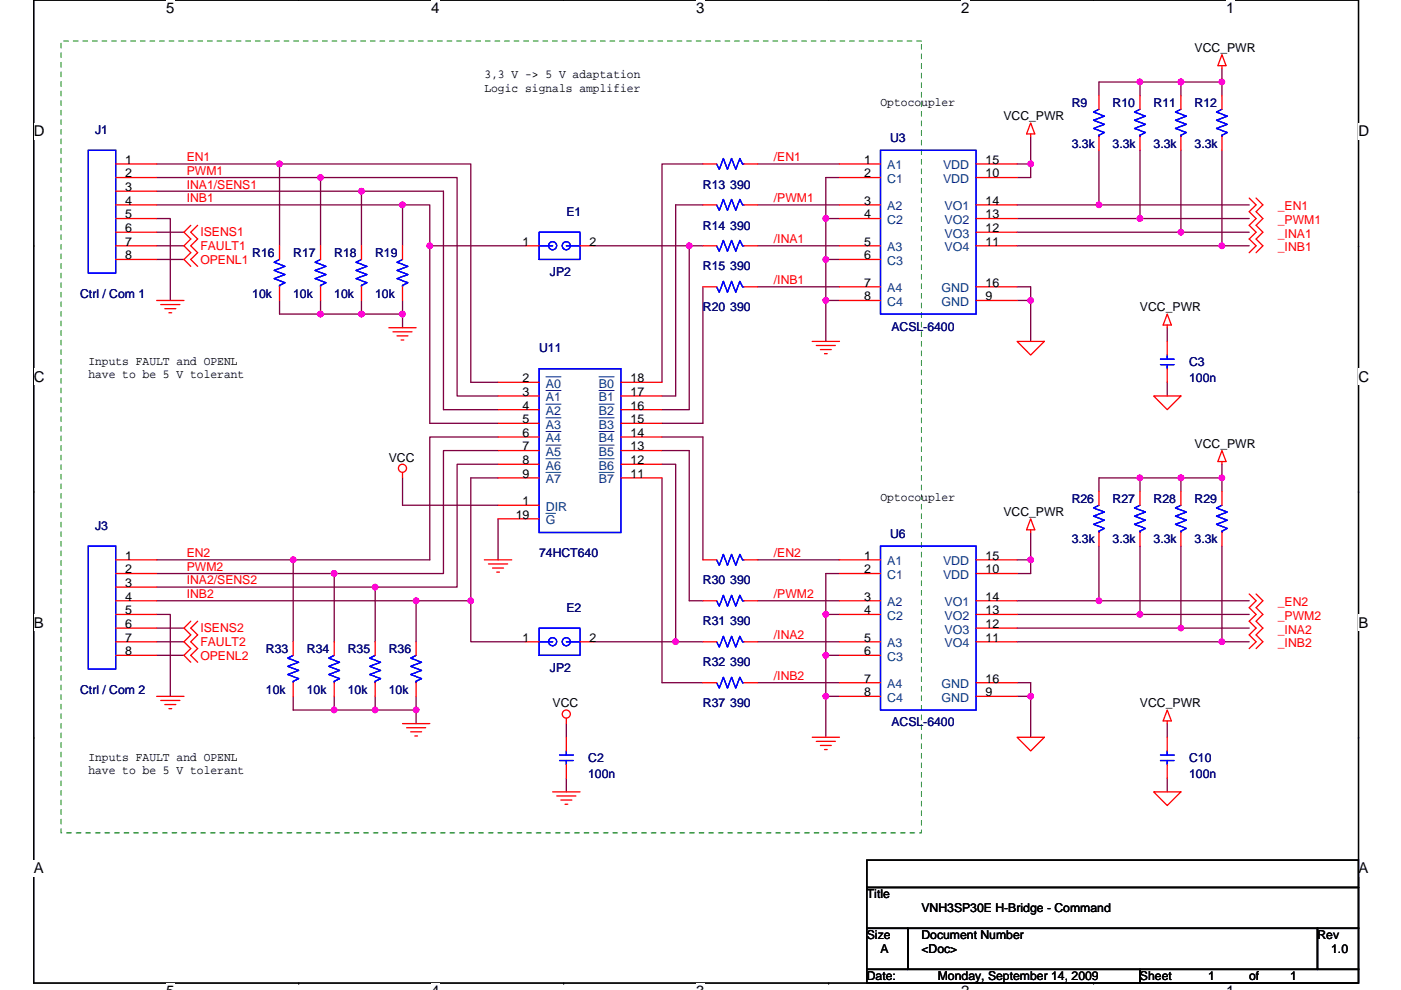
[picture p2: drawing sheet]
<svg xmlns="http://www.w3.org/2000/svg" width="297mm" height="210mm" viewBox="0 0 297 210" stroke-linecap="round" stroke-linejoin="round" font-family="sans-serif">
<path d="M7.2 0h280.8v208.5h-280.8z" fill="none" stroke="#000" stroke-width=".28"/>
<g fill="#fff">
<path d="M35.2 0h1.8v3.5h-1.8z"/>
<path d="M35.2 208.5h1.8v1.4h-1.8z"/>
</g>
<path d="M63.3 0h.1M63.3 208.5h.1" fill="none" stroke="#000" stroke-width=".28"/>
<g fill="#fff">
<path d="M91.4 0h1.8v3.5h-1.8z"/>
<path d="M91.4 208.5h1.8v1.4h-1.8z"/>
</g>
<path d="M119.5 0h.1M119.5 208.5h.1" fill="none" stroke="#000" stroke-width=".28"/>
<g fill="#fff">
<path d="M147.6 0h1.7v3.5h-1.7z"/>
<path d="M147.6 208.5h1.7v1.4h-1.7z"/>
</g>
<path d="M175.7 0h.1M175.7 208.5h.1" fill="none" stroke="#000" stroke-width=".28"/>
<g fill="#fff">
<path d="M203.8 0h1.7v3.5h-1.7z"/>
<path d="M203.8 208.5h1.7v1.4h-1.7z"/>
</g>
<path d="M231.9 0h.1M231.9 208.5h.1" fill="none" stroke="#000" stroke-width=".28"/>
<g fill="#fff">
<path d="M259.9 0h1.8v3.5h-1.8z"/>
<path d="M259.9 208.5h1.8v1.4h-1.8z"/>
<path d="M7.2 26.1h2.2v3.5h-2.2z"/>
<path d="M288 26.1h2.3v3.5h-2.3z"/>
<path d="M7.2 78.2h2.2v3.5h-2.2z"/>
<path d="M288 78.2h2.3v3.5h-2.3z"/>
</g>
<path d="M7.2 52.1h.1M288 52.1h.1" fill="none" stroke="#000" stroke-width=".28"/>
<g fill="#fff">
<path d="M7.2 130.3h2v3.5h-2z"/>
<path d="M288 130.3h2.1v3.5h-2.1z"/>
</g>
<path d="M7.2 104.3h.1M288 104.3h.1" fill="none" stroke="#000" stroke-width=".28"/>
<g fill="#fff">
<path d="M7.1 182.4h2.2v3.5h-2.2z"/>
<path d="M288 182.4h2.1v3.5h-2.1z"/>
</g>
<path d="M7.2 156.4h.1M288 156.4h.1M183.8 196.9h8.7v8.7h-8.7zM183.8 182.4h104.2v5.8h-104.2zM183.8 188.2h104.2v8.7h-104.2zM192.5 196.9h86.8v8.7h-86.8zM279.3 196.9h8.7v8.7h-8.7zM183.8 205.6h57.9v2.9h-57.9zM241.7 205.6h46.3v2.9h-46.3z" fill="none" stroke="#000" stroke-width=".28"/>
<g fill="none" stroke="#800040" stroke-width=".28">
<path d="M241.7 17.4h8.7M241.7 17.4h-8.7v2.9M241.7 17.4v2.9M250.4 17.4h8.7M250.4 17.4v2.9M259.1 17.4v2.9M259.1 14.5v2.9M33.2 34.8h26.1M33.2 37.7h34.8M59.3 34.8v17.3M59.3 34.8h40.5v46.3h5.8M68 37.7h28.9v46.3h8.7"/>
<path d="M68 37.7v14.4M149 34.8h-8.6v46.3M160.6 34.8h17.4M178 37.7h-2.9v8.7M215.6 34.8h2.9M218.5 29v5.8M218.5 34.8v2.9h-2.9M233 31.9v11.6M241.7 31.9v14.5M250.4 31.9v17.4M259.1 31.9v20.2M33.2 52.1h5.8"/>
<path d="M33.2 55h5.8M33.2 43.5h52.1M33.2 46.4h2.9v17.3M33.2 49.3h5.8M33.2 40.6h43.4M76.6 40.6v11.5M76.6 40.6h17.4v46.3h11.6M85.3 43.5h5.8v8.6M85.3 43.5v8.6M111.4 52.1h-20.3v37.7h14.5M125.9 52.1h20.2M149 52.1h-2.9v34.8h-5.7"/>
<path d="M149 43.5h-5.7v40.5h-2.9M160.6 43.5h17.4M160.6 52.1h17.4M175.1 46.4v8.6M175.1 55v8.7M175.1 46.4h2.9M175.1 55h2.9M215.6 49.3h34.8M215.6 46.4h26.1M215.6 52.1h43.5M215.6 43.5h17.4M233 43.5h31.9"/>
<path d="M241.7 46.4h23.2M250.4 49.3h14.5M259.1 52.1h5.8M59.3 63.7v2.9h8.7M68 66.6h8.6M68 63.7v2.9M76.6 66.6h8.7M76.6 63.7v2.9M85.3 66.6v2.9M85.3 63.7v2.9M149 60.8v29h-8.6M160.6 60.8h17.4"/>
<path d="M175.1 63.7v8.7M175.1 63.7h2.9M215.6 63.7h2.9M215.6 60.8h2.9v2.9M218.5 63.7v8.7M247.5 69.5v2.9M105.6 92.7h-14.5v26h-28.9M105.6 95.6h-11.6v26h-23.1M105.6 98.5h-8.7v26h-17.4M140.4 98.5h2.9v37.6M140.4 95.6h5.7v31.8h2.9M140.4 92.7h8.6v26"/>
<path d="M247.5 81.1v2.9M259.1 98.5v2.9M33.2 118.7h29v17.4M85.3 101.4v5.8h20.3M105.6 101.4h-5.8v26M105.6 110v8.7M140.4 101.4v43.4h8.6M160.6 118.7h17.4M215.6 118.7h2.9M218.5 112.9v5.8M218.5 118.7v2.9h-2.9M233 115.8v11.6"/>
<path d="M241.7 101.4h8.7M241.7 101.4h-8.7v2.9M241.7 101.4v2.9M241.7 115.8v14.5M250.4 101.4h8.7M250.4 101.4v2.9M250.4 115.8v17.4M259.1 115.8v20.3M259.1 101.4v2.9M33.2 136.1h5.8M33.2 139h5.8M33.2 121.6h37.7"/>
<path d="M33.2 127.4h55v8.7M33.2 130.3h2.9v17.4M33.2 133.2h5.8M33.2 124.5h46.3M70.9 121.6v14.5M79.5 124.5v11.6M88.2 127.4h11.6M99.8 127.4v8.7h11.6M125.9 136.1h17.4M143.3 136.1h5.7M160.6 127.4h17.4M160.6 136.1h17.4"/>
<path d="M175.1 130.3v8.7M175.1 139v8.7M175.1 130.3h2.9M175.1 139h2.9M178 121.6h-2.9v8.7M215.6 133.2h34.8M215.6 130.3h26.1M215.6 136.1h43.5M215.6 127.4h17.4M233 127.4h31.9M241.7 130.3h23.2M250.4 133.2h14.5"/>
<path d="M259.1 136.1h5.8M62.2 147.7v2.9h8.7M70.9 150.6h8.6M70.9 147.7v2.9M79.5 147.7v2.9M79.5 150.6h8.7M88.2 150.6v2.9M88.2 147.7v2.9M120.1 153.5v2.9M160.6 144.8h17.4M175.1 147.7v8.7M175.1 147.7h2.9"/>
<path d="M215.6 147.7h2.9M215.6 144.8h2.9v2.9M218.5 147.7v8.7M247.5 153.5v2.9M120.1 165.1v2.9M247.5 165.1v2.9"/>
</g>
<g fill="#f0f" stroke="#f0f" stroke-width=".28">
<circle cx="85.3" cy="66.6" r=".57"/>
<circle cx="67.9" cy="66.6" r=".57"/>
<circle cx="76.6" cy="66.6" r=".57"/>
<circle cx="59.3" cy="34.8" r=".57"/>
<circle cx="233" cy="43.4" r=".57"/>
<circle cx="241.7" cy="46.3" r=".57"/>
<circle cx="250.4" cy="49.2" r=".57"/>
<circle cx="250.4" cy="17.4" r=".57"/>
<circle cx="241.7" cy="17.4" r=".57"/>
<circle cx="259.1" cy="17.4" r=".57"/>
<circle cx="259.1" cy="52.1" r=".57"/>
<circle cx="218.5" cy="34.8" r=".57"/>
<circle cx="218.5" cy="63.7" r=".57"/>
<circle cx="175.1" cy="55" r=".57"/>
<circle cx="175.1" cy="46.3" r=".57"/>
<circle cx="175.1" cy="63.7" r=".57"/>
<circle cx="85.3" cy="43.4" r=".57"/>
<circle cx="88.2" cy="150.6" r=".57"/>
<circle cx="70.8" cy="150.6" r=".57"/>
<circle cx="79.5" cy="150.6" r=".57"/>
<circle cx="233" cy="127.4" r=".57"/>
<circle cx="241.7" cy="130.3" r=".57"/>
<circle cx="250.4" cy="133.2" r=".57"/>
<circle cx="250.4" cy="101.4" r=".57"/>
<circle cx="241.7" cy="101.4" r=".57"/>
<circle cx="259.1" cy="101.4" r=".57"/>
<circle cx="259.1" cy="136.1" r=".57"/>
<circle cx="218.5" cy="118.7" r=".57"/>
<circle cx="218.5" cy="147.7" r=".57"/>
<circle cx="79.5" cy="124.5" r=".57"/>
<circle cx="175.1" cy="139" r=".57"/>
<circle cx="175.1" cy="130.3" r=".57"/>
<circle cx="175.1" cy="147.7" r=".57"/>
<circle cx="88.2" cy="127.4" r=".57"/>
<circle cx="143.2" cy="136.1" r=".57"/>
<circle cx="146.1" cy="52.1" r=".57"/>
<circle cx="67.9" cy="37.7" r=".57"/>
<circle cx="76.6" cy="40.6" r=".57"/>
<circle cx="91.1" cy="52.1" r=".57"/>
<circle cx="62.2" cy="118.7" r=".57"/>
<circle cx="70.8" cy="121.6" r=".57"/>
<circle cx="99.8" cy="127.4" r=".57"/>
</g>
<g fill="none" stroke="#f00" stroke-width=".28">
<path d="M259.1 11.6l.8 2.3h-1.7zM259.1 13.9v.6M24.5 34.8h8.7M24.5 37.7h8.7M149 34.8h2.9M157.7 34.8h2.9M178 34.8h8.7M178 37.7h8.7M206.9 34.8h8.7M206.9 37.7h8.7M218.5 26.1l.9 2.3h-1.7zM218.5 28.4v.6"/>
<path d="M233 20.3v2.9M233 29v2.9M241.7 20.3v2.9M241.7 29v2.9M250.4 20.3v2.9M250.4 29v2.9M259.1 20.3v2.9M259.1 29v2.9M24.5 43.5h8.7M24.5 46.4h8.7M24.5 52.1h8.7M24.5 55h8.7"/>
<path d="M24.5 49.3h8.7M24.5 40.6h8.7M40.4 47.8l-1.4 1.5 1.4 1.4-1.4 1.4 1.4 1.5-1.4 1.4 1.4 1.5M41.9 47.8l-1.5 1.5 1.5 1.4-1.5 1.4 1.5 1.5-1.5 1.4 1.5 1.5M59.3 52.1v2.9M68 52.1v2.9M76.6 52.1v2.9M85.3 52.1v2.9M111.4 52.1h2.9M123 52.1h2.9M149 43.5h2.9M149 52.1h2.9"/>
<path d="M157.7 43.5h2.9M157.7 52.1h2.9M178 43.5h8.7M178 46.4h8.7M178 52.1h8.7M178 55h8.7M206.9 43.5h8.7M206.9 46.4h8.7M206.9 52.1h8.7M206.9 49.3h8.7M264.9 42l1.4 1.5-1.4 1.4 1.4 1.5-1.4 1.4 1.4 1.5-1.4 1.4 1.4 1.4-1.4 1.5M266.3 42l1.5 1.5-1.5 1.4 1.5 1.5-1.5 1.4 1.5 1.5-1.5 1.4 1.5 1.4-1.5 1.5"/>
<path d="M33.2 63.7h5.8M34.1 64.6h4M34.9 65.5h2.4M35.8 66.3h.6M59.3 60.8v2.9M68 60.8v2.9M76.6 60.8v2.9M82.4 69.5h5.8M83.3 70.4h4.1M84.2 71.2h2.3M85 72.1h.6M85.3 60.8v2.9"/>
<path d="M149 60.8h2.9M157.7 60.8h2.9M172.2 72.4h5.8M173.1 73.3h4M173.9 74.1h2.4M174.8 75h.6M178 60.8h8.7M178 63.7h8.7M206.9 60.8h8.7M206.9 63.7h8.7M215.6 72.4h5.8l-2.9 2.9zM247.5 72.4v2.9"/>
<path d="M247.5 78.2v2.9M247.5 66.6l.8 2.3h-1.7zM247.5 68.9v.6M105.6 81.1h8.7M105.6 84h8.7M105.6 86.9h8.7M105.6 89.8h8.7M105.6 92.7h8.7M105.6 95.6h8.7M105.6 98.5h8.7M131.7 81.1h8.7M131.7 84h8.7"/>
<path d="M131.7 86.9h8.7M131.7 89.8h8.7M131.7 92.7h8.7M131.7 95.6h8.7M131.7 98.5h8.7M244.6 84h5.8l-2.9 2.9zM259.1 95.6l.8 2.3h-1.7zM259.1 97.9v.6M24.5 118.7h8.7M85.3 100.2v1.2M102.7 118.7h5.8M103.6 119.6h4"/>
<path d="M105.6 101.4h8.7M105.6 110h8.7M105.6 107.2h8.7M131.7 101.4h8.7M149 118.7h2.9M157.7 118.7h2.9M178 118.7h8.7M206.9 118.7h8.7M218.5 110l.9 2.4h-1.7zM218.5 112.4v.5M233 104.3v2.9M233 112.9v2.9"/>
<path d="M241.7 104.3v2.9M241.7 112.9v2.9M250.4 104.3v2.9M250.4 112.9v2.9M259.1 104.3v2.9M259.1 112.9v2.9M24.5 136.1h8.7M24.5 121.6h8.7M24.5 124.5h8.7M24.5 127.4h8.7M24.5 130.3h8.7M24.5 133.2h8.7"/>
<path d="M24.5 139h8.7M40.4 131.8l-1.4 1.4 1.4 1.5-1.4 1.4 1.4 1.5-1.4 1.4 1.4 1.5M41.9 131.8l-1.5 1.4 1.5 1.5-1.5 1.4 1.5 1.5-1.5 1.4 1.5 1.5M62.2 136.1v2.9M70.9 136.1v2.9M79.5 136.1v2.9M88.2 136.1v2.9M104.4 120.5h2.4M105.3 121.3h.6M111.4 136.1h2.9M123 136.1h2.9M149 136.1h2.9"/>
<path d="M149 127.4h2.9M157.7 136.1h2.9M157.7 127.4h2.9M178 136.1h8.7M178 121.6h8.7M178 127.4h8.7M178 130.3h8.7M178 139h8.7M206.9 136.1h8.7M206.9 121.6h8.7M206.9 127.4h8.7M206.9 130.3h8.7"/>
<path d="M206.9 133.2h8.7M264.9 126l1.4 1.4-1.4 1.5 1.4 1.4-1.4 1.5 1.4 1.4-1.4 1.5 1.4 1.4-1.4 1.5M266.3 126l1.5 1.4-1.5 1.5 1.5 1.4-1.5 1.5 1.5 1.4-1.5 1.5 1.5 1.4-1.5 1.5M33.2 147.7h5.8M34.1 148.6h4M34.9 149.4h2.4M35.8 150.3h.6M62.2 144.8v2.9M70.9 144.8v2.9M79.5 144.8v2.9M85.3 153.5h5.8M86.2 154.3h4.1"/>
<path d="M87.1 155.2h2.3M87.9 156.1h.6M88.2 144.8v2.9M120.1 152.3v1.2M120.1 156.4v2.9M149 144.8h2.9M157.7 144.8h2.9M172.2 156.4h5.8M173.1 157.2h4M173.9 158.1h2.4M174.8 159h.6M178 144.8h8.7"/>
<path d="M178 147.7h8.7M206.9 144.8h8.7M206.9 147.7h8.7M215.6 156.4h5.8l-2.9 2.9zM247.5 156.4v2.9M247.5 150.6l.8 2.3h-1.7zM247.5 152.9v.6M117.2 168h5.8M118 168.8h4.1M118.9 169.7h2.3M119.8 170.6h.6M120.1 162.2v2.9"/>
<path d="M244.6 168h5.8l-2.9 2.9zM247.5 162.2v2.9"/>
<circle cx="85.3" cy="99.3" r=".86"/>
<circle cx="120.1" cy="151.5" r=".86"/>
</g>
<path d="M13 8.7h182.4v168h-182.4z" fill="none" stroke="#008000" stroke-width=".21" stroke-dasharray="1 1 1 1 1 1 1 1"/>
<g fill="none" stroke="#00f" stroke-width=".28">
<path d="M18.7 31.9h5.8v26h-5.8zM151.9 34.8l.6 1.1 .9-2.3 .8 2.3 .9-2.3 .9 2.3 .9-2.3 .5 1.2h.3M186.7 31.9h20.2v34.7h-20.2zM233 23.2l-1.1 .6 2.3 .8-2.3 .9 2.3 .9-2.3 .8 2.3 .9-1.2 .6v.3M241.7 23.2l-1.2 .6 2.4 .8-2.4 .9 2.4 .9-2.4 .8 2.4 .9-1.2 .6v.3M250.4 23.2l-1.2 .6 2.3 .8-2.3 .9 2.3 .9-2.3 .8 2.3 .9-1.1 .6v.3M259.1 23.2l-1.2 .6 2.3 .8-2.3 .9 2.3 .9-2.3 .8 2.3 .9-1.1 .6v.3M59.3 55l-1.2 .6 2.3 .9-2.3 .9 2.3 .8-2.3 .9 2.3 .9-1.1 .5v.3M68 55l-1.2 .6 2.3 .9-2.3 .9 2.3 .8-2.3 .9 2.3 .9-1.1 .5v.3M76.6 55l-1.1 .6 2.3 .9-2.3 .9 2.3 .8-2.3 .9 2.3 .9-1.2 .5v.3M85.3 55l-1.1 .6 2.3 .9-2.3 .9 2.3 .8-2.3 .9 2.3 .9-1.2 .5v.3M114.3 49.3h8.7v5.7h-8.7z"/>
<path d="M114.3 52.1h2.9M120.1 52.1h2.9M151.9 52.1l.6 1.2 .9-2.3 .8 2.3 .9-2.3 .9 2.3 .9-2.3 .5 1.1h.3M151.9 43.5l.6 1.1 .9-2.3 .8 2.3 .9-2.3 .9 2.3 .9-2.3 .5 1.2h.3M114.3 78.2h17.4v34.7h-17.4zM151.9 60.8l.6 1.2 .9-2.3 .8 2.3 .9-2.3 .9 2.3 .9-2.3 .5 1.1h.3M246 77.3h2.9M246 76.2h2.9M247.5 75.3v.9M247.5 77.3v.9M18.7 115.8h5.8v26.1h-5.8zM151.9 118.7l.6 1.2 .9-2.3 .8 2.3 .9-2.3 .9 2.3 .9-2.3 .5 1.1h.3"/>
<path d="M186.7 115.8h20.2v34.8h-20.2zM233 107.2l-1.1 .5 2.3 .9-2.3 .9 2.3 .8-2.3 .9 2.3 .9-1.2 .6v.2M241.7 107.2l-1.2 .5 2.4 .9-2.4 .9 2.4 .8-2.4 .9 2.4 .9-1.2 .6v.2M250.4 107.2l-1.2 .5 2.3 .9-2.3 .9 2.3 .8-2.3 .9 2.3 .9-1.1 .6v.2M259.1 107.2l-1.2 .5 2.3 .9-2.3 .9 2.3 .8-2.3 .9 2.3 .9-1.1 .6v.2M62.2 139l-1.2 .6 2.3 .9-2.3 .8 2.3 .9-2.3 .9 2.3 .8-1.1 .6v.3M70.9 139l-1.2 .6 2.3 .9-2.3 .8 2.3 .9-2.3 .9 2.3 .8-1.1 .6v.3M79.5 139l-1.1 .6 2.3 .9-2.3 .8 2.3 .9-2.3 .9 2.3 .8-1.2 .6v.3M88.2 139l-1.1 .6 2.3 .9-2.3 .8 2.3 .9-2.3 .9 2.3 .8-1.2 .6v.3M114.3 133.2h8.7v5.8h-8.7zM114.3 136.1h2.9M120.1 136.1h2.9"/>
<path d="M151.9 136.1l.6 1.2 .9-2.3 .8 2.3 .9-2.3 .9 2.3 .9-2.3 .5 1.1h.3M151.9 127.4l.6 1.2 .9-2.3 .8 2.3 .9-2.3 .9 2.3 .9-2.3 .5 1.1h.3M120.1 159.3v.8M151.9 144.8l.6 1.2 .9-2.4 .8 2.4 .9-2.4 .9 2.4 .9-2.4 .5 1.2h.3M247.5 159.3v.8M118.6 161.3h2.9M118.6 160.1h2.9M120.1 161.3v.9M246 161.3h2.9M246 160.1h2.9M247.5 161.3v.9"/>
<circle cx="117.2" cy="52.1" r=".86"/>
<circle cx="120.1" cy="52.1" r=".86"/>
<circle cx="117.2" cy="136.1" r=".86"/>
<circle cx="120.1" cy="136.1" r=".86"/>
</g>
<g fill="none" stroke="#004080" stroke-width=".21">
<path d="M115.7 79.9h3.3M127 79.9h3.2M115.7 82.8h3.3M115.7 85.7h3.3M115.7 88.6h3.3M115.7 91.5h3.3M115.7 94.4h3.3M115.7 97.3h3.3M127 82.8h3.2M127 85.7h3.2M127 88.6h3.2M127 91.5h3.2"/>
<path d="M127 94.4h3.2M127 97.3h3.2M115.7 100.2h3.3M115.7 108.9h2.1M127 100.2h3.2"/>
</g>
<g font-size="3.2">
<text x="35.2" y="2.8">5</text>
<text x="91.4" y="2.8">4</text>
<text x="147.6" y="2.8">3</text>
<text x="203.8" y="2.8">2</text>
<text x="259.9" y="2.8">1</text>
<text x="7.2" y="28.9">D</text>
<text x="288" y="28.9">D</text>
<text x="7.2" y="81">C</text>
<text x="288" y="81">C</text>
<text x="7.2" y="133.1">B</text>
<text x="288" y="133.1">B</text>
<text x="7.2" y="185.3">A</text>
<text x="288" y="185.3">A</text>
</g>
<g font-size="2.6">
<text x="253.3" y="11">VCC_PWR</text>
<text x="102.7" y="16.6">3,3 V -&gt; 5 V adaptation</text>
<text x="102.7" y="19.4">Logic signals amplifier</text>
<text x="186.7" y="22.4">Optocoupler</text>
<text x="212.7" y="25.5">VCC_PWR</text>
<text x="26.6" y="34.8">1</text>
<text x="183.2" y="34.8">1</text>
<text x="209" y="34.8">15</text>
<text x="26.6" y="37.6">2</text>
<text x="26.6" y="40.5">3</text>
<text x="183.2" y="37.6">2</text>
<text x="209" y="37.6">10</text>
<text x="26.6" y="43.4">4</text>
<text x="26.6" y="46.3">5</text>
<text x="183.2" y="43.4">3</text>
<text x="183.2" y="46.3">4</text>
<text x="209" y="43.4">14</text>
<text x="209" y="46.3">13</text>
<text x="26.6" y="49.2">6</text>
<text x="26.6" y="52.1">7</text>
<text x="110.8" y="52.1">1</text>
<text x="125" y="52.1">2</text>
<text x="183.2" y="52.1">5</text>
<text x="209" y="49.2">12</text>
<text x="209" y="52.1">11</text>
<text x="26.6" y="55">8</text>
<text x="183.2" y="55">6</text>
<text x="183.2" y="60.8">7</text>
<text x="183.2" y="63.7">8</text>
<text x="209" y="60.8">16</text>
<text x="209" y="63.7">9</text>
<text x="241.7" y="66.1">VCC_PWR</text>
<text x="18.7" y="77.4">Inputs FAULT and OPENL</text>
<text x="18.7" y="80.2">have to be 5 V tolerant</text>
<text x="110.8" y="81.1">2</text>
<text x="110.8" y="84">3</text>
<text x="133.7" y="81.1">18</text>
<text x="133.7" y="84">17</text>
<text x="110.8" y="86.9">4</text>
<text x="110.8" y="89.8">5</text>
<text x="133.7" y="86.9">16</text>
<text x="133.7" y="89.8">15</text>
<text x="110.8" y="92.7">6</text>
<text x="110.8" y="95.5">7</text>
<text x="133.7" y="92.7">14</text>
<text x="133.7" y="95.5">13</text>
<text x="253.3" y="95">VCC_PWR</text>
<text x="82.4" y="97.9">VCC</text>
<text x="110.8" y="98.4">8</text>
<text x="110.8" y="101.3">9</text>
<text x="133.7" y="98.4">12</text>
<text x="133.7" y="101.3">11</text>
<text x="110.8" y="107.1">1</text>
<text x="186.7" y="106.4">Optocoupler</text>
<text x="109.3" y="110">19</text>
<text x="212.7" y="109.5">VCC_PWR</text>
<text x="26.6" y="118.7">1</text>
<text x="183.2" y="118.7">1</text>
<text x="209" y="118.7">15</text>
<text x="26.6" y="121.6">2</text>
<text x="26.6" y="124.5">3</text>
<text x="183.2" y="121.6">2</text>
<text x="209" y="121.6">10</text>
<text x="26.6" y="127.4">4</text>
<text x="26.6" y="130.3">5</text>
<text x="183.2" y="127.4">3</text>
<text x="183.2" y="130.3">4</text>
<text x="209" y="127.4">14</text>
<text x="209" y="130.3">13</text>
<text x="26.6" y="133.2">6</text>
<text x="26.6" y="136.1">7</text>
<text x="110.8" y="136.1">1</text>
<text x="125" y="136.1">2</text>
<text x="183.2" y="136.1">5</text>
<text x="209" y="133.2">12</text>
<text x="209" y="136.1">11</text>
<text x="26.6" y="139">8</text>
<text x="183.2" y="139">6</text>
<text x="183.2" y="144.8">7</text>
<text x="183.2" y="147.7">8</text>
<text x="209" y="144.8">16</text>
<text x="209" y="147.7">9</text>
<text x="117.2" y="150">VCC</text>
<text x="241.7" y="150">VCC_PWR</text>
<text x="18.7" y="161.4">Inputs FAULT and OPENL</text>
<text x="18.7" y="164.2">have to be 5 V tolerant</text>
<text x="183.8" y="190.6">Title</text>
<text x="195.4" y="193.5">VNH3SP30E H-Bridge - Command</text>
<text x="183.8" y="199.2">Size</text>
<text x="186.7" y="202.1">A</text>
<text x="195.4" y="199.2">Document Number</text>
<text x="195.4" y="202.1">&lt;Doc&gt;</text>
<text x="279.3" y="199.2">Rev</text>
<text x="282.2" y="202.1">1.0</text>
<text x="183.8" y="207.9">Date:</text>
<text x="198.8" y="207.9">Monday, September 14, 2009</text>
<text x="241.7" y="207.9">Sheet</text>
<text x="256.2" y="207.9">1</text>
<text x="264.9" y="207.9">of</text>
<text x="273.6" y="207.9">1</text>
</g>
<g font-size="2.6" fill="#000080">
<text x="227.2" y="22.6">R9</text>
<text x="235.9" y="22.6">R10</text>
<text x="244.6" y="22.6">R11</text>
<text x="253.3" y="22.6">R12</text>
<text x="20.2" y="28.4">J1</text>
<text x="188.7" y="30.1">U3</text>
<text x="227.2" y="31.3">3.3k</text>
<text x="235.9" y="31.3">3.3k</text>
<text x="244.6" y="31.3">3.3k</text>
<text x="253.3" y="31.3">3.3k</text>
<text x="149" y="40">R13 390</text>
<text x="120.1" y="45.8">E1</text>
<text x="149" y="48.7">R14 390</text>
<text x="53.5" y="54.5">R16</text>
<text x="62.2" y="54.5">R17</text>
<text x="70.9" y="54.5">R18</text>
<text x="79.5" y="54.5">R19</text>
<text x="116.6" y="58.5">JP2</text>
<text x="149" y="57.4">R15 390</text>
<text x="17" y="63.2">Ctrl / Com 1</text>
<text x="53.5" y="63.2">10k</text>
<text x="62.2" y="63.2">10k</text>
<text x="70.9" y="63.2">10k</text>
<text x="79.5" y="63.2">10k</text>
<text x="149" y="66.1">R20 390</text>
<text x="189" y="70.1">ACSL-6400</text>
<text x="114.3" y="74.7">U11</text>
<text x="252.1" y="77.6">C3</text>
<text x="252.1" y="81.1">100n</text>
<text x="227.2" y="106.6">R26</text>
<text x="235.9" y="106.6">R27</text>
<text x="244.6" y="106.6">R28</text>
<text x="253.3" y="106.6">R29</text>
<text x="20.2" y="112.4">J3</text>
<text x="114.3" y="118.2">74HCT640</text>
<text x="188.7" y="114.1">U6</text>
<text x="227.2" y="115.3">3.3k</text>
<text x="235.9" y="115.3">3.3k</text>
<text x="244.6" y="115.3">3.3k</text>
<text x="253.3" y="115.3">3.3k</text>
<text x="149" y="124">R30 390</text>
<text x="120.1" y="129.8">E2</text>
<text x="149" y="132.7">R31 390</text>
<text x="56.4" y="138.5">R33</text>
<text x="65.1" y="138.5">R34</text>
<text x="73.7" y="138.5">R35</text>
<text x="82.4" y="138.5">R36</text>
<text x="116.6" y="142.5">JP2</text>
<text x="149" y="141.3">R32 390</text>
<text x="17" y="147.1">Ctrl / Com 2</text>
<text x="56.4" y="147.1">10k</text>
<text x="65.1" y="147.1">10k</text>
<text x="73.7" y="147.1">10k</text>
<text x="82.4" y="147.1">10k</text>
<text x="149" y="150">R37 390</text>
<text x="189" y="154.1">ACSL-6400</text>
<text x="124.7" y="161.6">C2</text>
<text x="252.1" y="161.6">C10</text>
<text x="124.7" y="165.1">100n</text>
<text x="252.1" y="165.1">100n</text>
</g>
<g font-size="2.6" fill="#f00">
<text x="39.6" y="34.2">EN1</text>
<text x="164.1" y="34.2">/EN1</text>
<text x="39.6" y="37.1">PWM1</text>
<text x="39.6" y="40">INA1/SENS1</text>
<text x="39.6" y="42.9">INB1</text>
<text x="164.1" y="42.9">/PWM1</text>
<text x="270.9" y="44.6">_EN1</text>
<text x="270.9" y="47.5">_PWM1</text>
<text x="42.5" y="53">FAULT1</text>
<text x="42.5" y="50.1">ISENS1</text>
<text x="164.1" y="51.6">/INA1</text>
<text x="270.9" y="50.4">_INA1</text>
<text x="270.9" y="53.3">_INB1</text>
<text x="42.5" y="55.9">OPENL1</text>
<text x="164.1" y="60.3">/INB1</text>
<text x="39.6" y="118.2">EN2</text>
<text x="164.1" y="118.2">/EN2</text>
<text x="39.6" y="121.1">PWM2</text>
<text x="39.6" y="124">INA2/SENS2</text>
<text x="39.6" y="126.9">INB2</text>
<text x="164.1" y="126.9">/PWM2</text>
<text x="270.9" y="128.6">_EN2</text>
<text x="270.9" y="131.5">_PWM2</text>
<text x="42.5" y="137">FAULT2</text>
<text x="42.5" y="134.1">ISENS2</text>
<text x="164.1" y="135.6">/INA2</text>
<text x="270.9" y="134.4">_INA2</text>
<text x="270.9" y="137.3">_INB2</text>
<text x="42.5" y="139.9">OPENL2</text>
<text x="164.1" y="144.2">/INB2</text>
</g>
<g font-size="2.6" fill="#004080">
<text x="188.1" y="35.9">A1</text>
<text x="199.9" y="35.9">VDD</text>
<text x="188.1" y="38.8">C1</text>
<text x="199.9" y="38.8">VDD</text>
<text x="188.1" y="44.6">A2</text>
<text x="188.1" y="47.5">C2</text>
<text x="200.2" y="44.6">VO1</text>
<text x="200.2" y="47.5">VO2</text>
<text x="188.1" y="53.3">A3</text>
<text x="200.2" y="50.4">VO3</text>
<text x="200.2" y="53.3">VO4</text>
<text x="188.1" y="56.2">C3</text>
<text x="188.1" y="62">A4</text>
<text x="188.1" y="64.9">C4</text>
<text x="199.6" y="62">GND</text>
<text x="199.6" y="64.9">GND</text>
<text x="115.7" y="82.3">A0</text>
<text x="127" y="82.3">B0</text>
<text x="115.7" y="85.2">A1</text>
<text x="115.7" y="88.1">A2</text>
<text x="127" y="85.2">B1</text>
<text x="127" y="88.1">B2</text>
<text x="115.7" y="91">A3</text>
<text x="115.7" y="93.9">A4</text>
<text x="127" y="91">B3</text>
<text x="127" y="93.9">B4</text>
<text x="115.7" y="96.7">A5</text>
<text x="115.7" y="99.6">A6</text>
<text x="127" y="96.7">B5</text>
<text x="127" y="99.6">B6</text>
<text x="115.7" y="102.5">A7</text>
<text x="127" y="102.5">B7</text>
<text x="115.7" y="111.2">G</text>
<text x="115.7" y="108.3">DIR</text>
<text x="188.1" y="119.9">A1</text>
<text x="199.9" y="119.9">VDD</text>
<text x="188.1" y="122.8">C1</text>
<text x="199.9" y="122.8">VDD</text>
<text x="188.1" y="128.6">A2</text>
<text x="188.1" y="131.5">C2</text>
<text x="200.2" y="128.6">VO1</text>
<text x="200.2" y="131.5">VO2</text>
<text x="188.1" y="137.3">A3</text>
<text x="200.2" y="134.4">VO3</text>
<text x="200.2" y="137.3">VO4</text>
<text x="188.1" y="140.2">C3</text>
<text x="188.1" y="146">A4</text>
<text x="188.1" y="148.9">C4</text>
<text x="199.6" y="146">GND</text>
<text x="199.6" y="148.9">GND</text>
</g>
</svg>
